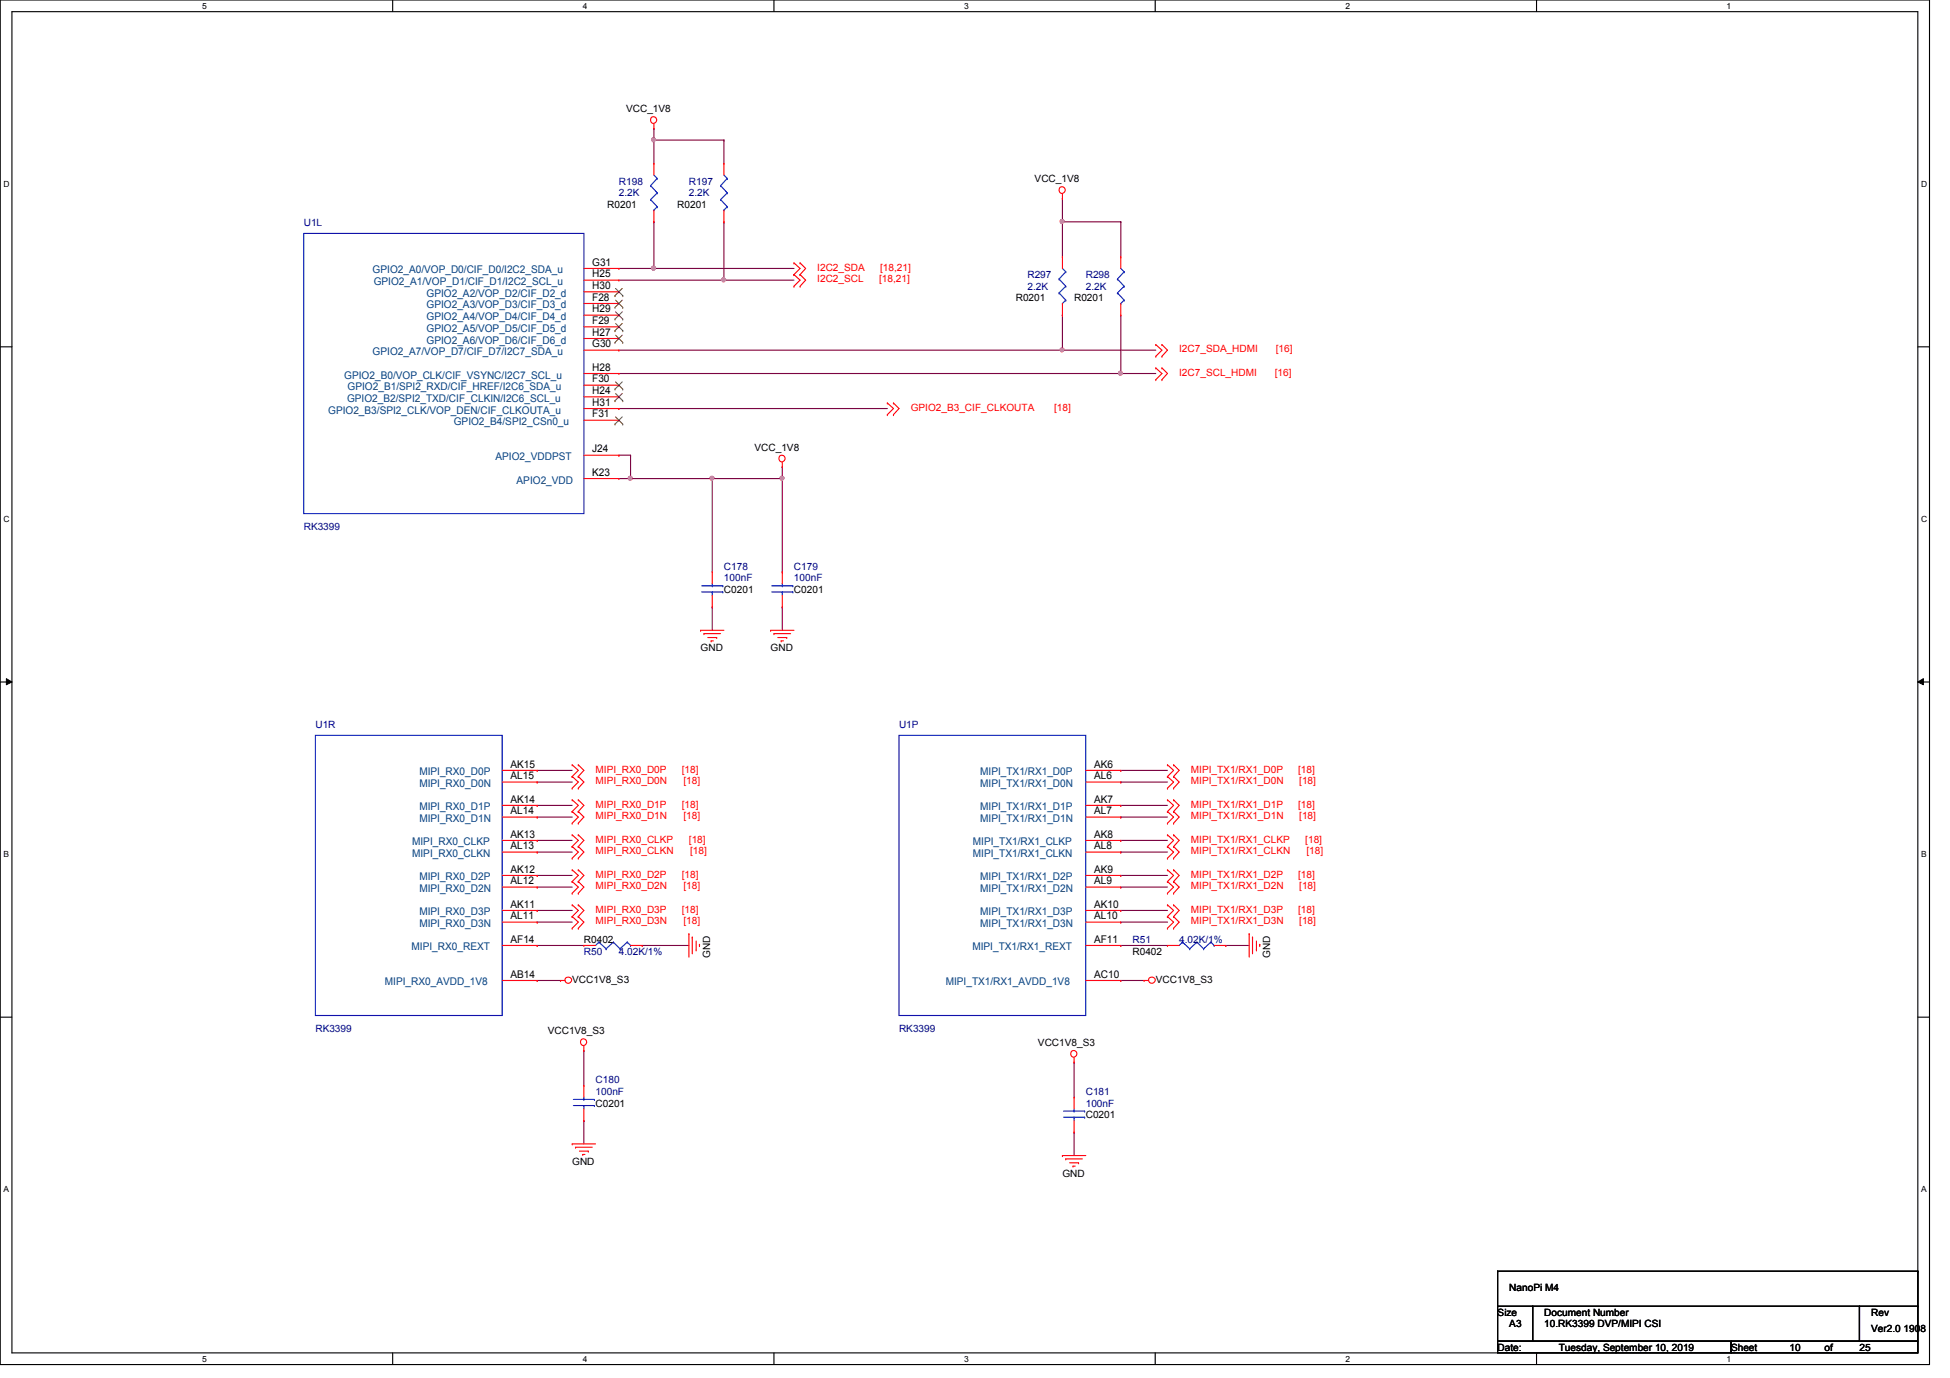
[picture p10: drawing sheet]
<svg xmlns="http://www.w3.org/2000/svg" width="297mm" height="210mm" viewBox="0 0 297 210" stroke-linecap="round" stroke-linejoin="round" font-family="sans-serif">
<path d="M0 0h293.9v207.9h-293.9zM1.8 1.8h290.3v204.3h-290.3z" fill="none" stroke="#000" stroke-width=".17"/>
<g fill="#fff">
<path d="M30.8 .3h.7v1.4h-.7z"/>
<path d="M30.8 206.3h.7v1.5h-.7z"/>
</g>
<path d="M59.8 0v1.8M59.8 206.1v1.8" fill="none" stroke="#000" stroke-width=".17"/>
<g fill="#fff">
<path d="M88.8 .3h.6v1.4h-.6z"/>
<path d="M88.8 206.3h.6v1.5h-.6z"/>
</g>
<path d="M117.9 0v1.8M117.9 206.1v1.8" fill="none" stroke="#000" stroke-width=".17"/>
<g fill="#fff">
<path d="M146.9 .3h.6v1.4h-.6z"/>
<path d="M146.9 206.3h.6v1.5h-.6z"/>
</g>
<path d="M176 0v1.8M176 206.1v1.8" fill="none" stroke="#000" stroke-width=".17"/>
<g fill="#fff">
<path d="M204.9 .3h.7v1.4h-.7z"/>
<path d="M204.9 206.3h.7v1.5h-.7z"/>
</g>
<path d="M234.1 0v1.8M234.1 206.1v1.8" fill="none" stroke="#000" stroke-width=".17"/>
<g fill="#fff">
<path d="M263 .3h.7v1.4h-.7z"/>
<path d="M263 206.3h.7v1.5h-.7z"/>
<path d="M.5 27.3h1v1.4h-1z"/>
<path d="M292.6 27.3h1v1.4h-1z"/>
<path d="M.5 78.3h1v1.5h-1z"/>
<path d="M292.6 78.3h1v1.5h-1z"/>
</g>
<path d="M0 52.8h1.8M292.1 52.8h1.8" fill="none" stroke="#000" stroke-width=".17"/>
<g fill="#fff">
<path d="M.5 129.4h.9v1.4h-.9z"/>
<path d="M292.6 129.4h.9v1.4h-.9z"/>
</g>
<path d="M0 103.9h1.8M292.1 103.9h1.8" fill="none" stroke="#000" stroke-width=".17"/>
<path d="M1 103.4l.8 .5-.8 .4zM292.1 103.9l.9-.5v.9z" fill="#000"/>
<path d="M1 103.4l.8 .5-.8 .4zM292.1 103.9l.9-.5v.9z" fill="none" stroke="#000" stroke-width=".15"/>
<g fill="#fff">
<path d="M.5 180.4h.8v1.5h-.8z"/>
<path d="M292.6 180.4h.8v1.5h-.8z"/>
</g>
<path d="M0 154.9h1.8M292.1 154.9h1.8" fill="none" stroke="#000" stroke-width=".17"/>
<g fill="none" stroke="#800040" stroke-width=".17">
<path d="M94.3 40.9h5.3M94.3 42.7h16M99.6 40.9h.1M110.3 42.7h.1M94.3 62.2h.1M94.3 62.2h40.9M94.3 72.9h1.8M96.1 72.9h.1M108.5 92.5h.1M108.5 92.5v3.5M119.2 92.5h.1M119.2 92.5v3.5"/>
<path d="M81.8 117.3h.1M81.8 119.1h.1M81.8 117.3h5.4M81.8 119.1h5.4M170.7 119.1h.1M170.7 117.3h.1M170.7 117.3h7.1M170.7 119.1h7.1M81.8 138.7h.1M81.8 133.3h.1M81.8 135.1h.1M81.8 128h.1"/>
<path d="M81.8 129.8h.1M81.8 122.7h.1M81.8 124.5h.1M81.8 138.7h5.4M81.8 133.3h5.4M81.8 135.1h5.4M81.8 128h5.4M81.8 129.8h5.4M81.8 122.7h5.4M81.8 124.5h5.4M170.7 124.5h.1M170.7 122.7h.1"/>
<path d="M170.7 138.7h.1M170.7 135.1h.1M170.7 133.3h.1M170.7 129.8h.1M170.7 128h.1M170.7 138.7h7.1M170.7 133.3h7.1M170.7 135.1h7.1M170.7 128h7.1M170.7 129.8h7.1M170.7 122.7h7.1M170.7 124.5h7.1"/>
<path d="M81.8 149.4h.1M81.8 144h.1M81.8 140.5h.1M81.8 149.4h3.6M81.8 144h7.1M81.8 140.5h5.4M97.8 144h.1M97.8 144h7.1M170.7 144h.1M170.7 140.5h.1M170.7 149.4h.1M170.7 149.4h3.6"/>
<path d="M170.7 144h7.1M170.7 140.5h7.1M186.7 144h.1M186.7 144h3.6M88.9 170.7h.1M88.9 160h.1M88.9 160v5.4M88.9 170.7v3.5M163.6 161.8h.1M163.6 172.5h.1M163.6 161.8v5.3M163.6 172.5v3.5"/>
</g>
<circle cx="96" cy="72.8" r=".31" fill="#f0f"/>
<circle cx="96" cy="72.8" r=".31" fill="none" stroke="#f0f" stroke-width=".17"/>
<path d="M108.5 72.9h.1M108.5 72.9v14.2M119.2 71.1h.1M119.2 71.1v1.8h-10.7" fill="none" stroke="#800040" stroke-width=".17"/>
<circle cx="108.4" cy="72.8" r=".31" fill="#f0f"/>
<circle cx="108.4" cy="72.8" r=".31" fill="none" stroke="#f0f" stroke-width=".17"/>
<path d="M99.6 33.8h.1M99.6 21.3h.1M99.6 21.3v3.6M99.6 33.8v7.1M110.3 33.8h.1M110.3 33.8v8.9" fill="none" stroke="#800040" stroke-width=".17"/>
<circle cx="99.6" cy="21.3" r=".31" fill="#f0f"/>
<circle cx="99.6" cy="21.3" r=".31" fill="none" stroke="#f0f" stroke-width=".17"/>
<path d="M99.6 19.6h.1M99.6 19.6v1.7M99.6 21.3h.1M99.6 21.3h10.7M110.3 21.3h.1M110.3 21.3v3.6M110.3 42.7h.1M110.3 42.7h10.6" fill="none" stroke="#800040" stroke-width=".17"/>
<circle cx="110.2" cy="42.6" r=".31" fill="#f0f"/>
<circle cx="110.2" cy="42.6" r=".31" fill="none" stroke="#f0f" stroke-width=".17"/>
<path d="M99.6 40.9h.1M99.6 40.9h21.3" fill="none" stroke="#800040" stroke-width=".17"/>
<circle cx="99.6" cy="40.8" r=".31" fill="#f0f"/>
<circle cx="99.6" cy="40.8" r=".31" fill="none" stroke="#f0f" stroke-width=".17"/>
<path d="M119.2 72.9v14.2M119.2 87.1h.1" fill="none" stroke="#800040" stroke-width=".17"/>
<circle cx="119.1" cy="72.8" r=".31" fill="#f0f"/>
<circle cx="119.1" cy="72.8" r=".31" fill="none" stroke="#f0f" stroke-width=".17"/>
<path d="M94.3 53.3h67.5M161.8 53.3h.1M94.3 69.3h.1M94.3 69.3h1.8M96.1 69.3h.1M96.1 69.3v3.6h12.4M108.5 72.9h.1" fill="none" stroke="#800040" stroke-width=".17"/>
<circle cx="161.8" cy="53.3" r=".31" fill="#f0f"/>
<circle cx="161.8" cy="53.3" r=".31" fill="none" stroke="#f0f" stroke-width=".17"/>
<path d="M94.3 56.9h76.4M170.7 56.9h.1" fill="none" stroke="#800040" stroke-width=".17"/>
<circle cx="170.7" cy="56.8" r=".31" fill="#f0f"/>
<circle cx="170.7" cy="56.8" r=".31" fill="none" stroke="#f0f" stroke-width=".17"/>
<path d="M161.8 33.8h.1M161.8 33.8v5.3M161.8 33.8h8.9M161.8 48h.1M161.8 48v5.3M170.7 48h.1M170.7 56.9h.1M170.7 48v8.9M170.7 56.9h5.4" fill="none" stroke="#800040" stroke-width=".17"/>
<circle cx="161.8" cy="33.7" r=".31" fill="#f0f"/>
<circle cx="161.8" cy="33.7" r=".31" fill="none" stroke="#f0f" stroke-width=".17"/>
<path d="M161.8 30.2h.1M161.8 30.2v3.6M170.7 33.8h.1M170.7 33.8v5.3M161.8 53.3h.1M161.8 53.3h14.3" fill="none" stroke="#800040" stroke-width=".17"/>
<g fill="none" stroke="#f00" stroke-width=".17">
<path d="M99.6 19.6h.1M99.6 18.9v.7M99.6 24.9h.1M99.6 33.8h.1M99.6 24.9v1.8M99.6 32v1.8M110.3 24.9h.1M110.3 33.8h.1M110.3 24.9v1.8M110.3 32v1.8M161.8 30.2h.1M161.8 39.1h.1"/>
<path d="M161.8 29.5v.7M161.8 39.1v1.8M170.7 39.1h.1M170.7 39.1v1.8M88.9 40.9h5.4M88.9 58.7h5.4M88.9 56.9h5.4M88.9 53.3h5.4M88.9 51.6h5.4M88.9 49.8h5.4M88.9 48h5.4M88.9 46.2h5.4"/>
<path d="M88.9 44.4h5.4M88.9 42.7h5.4M94.3 40.9h.1M94.3 58.7h.1M94.3 56.9h.1M94.3 53.3h.1M94.3 51.6h.1M94.3 49.8h.1M94.3 48h.1M94.3 46.2h.1M94.3 44.4h.1M94.3 42.7h.1"/>
<path d="M120.9 41.8h.1M120.9 40h.1M120.9 43.6h.1M120.9 40l1 .9-1 .9M120.9 41.8l1 .9-1 .9M121.9 41.8h.1M121.9 40h.1M121.9 43.6h.1M121.9 40l.8 .9-.8 .9M121.9 41.8l.8 .9-.8 .9M161.8 48h.1M161.8 46.2v1.8"/>
<path d="M170.7 48h.1M170.7 46.2v1.8M176.1 57.8h.1M176.1 56h.1M176.1 54.3h.1M176.1 52.5h.1M176.1 56l.9 .9-.9 .9M176.1 52.5l.9 .8-.9 1M177 57.8h.1M177 56h.1M177 54.3h.1M177 52.5h.1"/>
<path d="M177 56l.8 .9-.8 .9M177 52.5l.8 .8-.8 1M88.9 69.3h5.4M88.9 72.9h5.4M88.9 64h5.4M88.9 62.2h5.4M88.9 60.5h5.4M94.3 69.3h.1M94.3 72.9h.1M94.3 64h.1M94.3 62.2h.1M94.3 60.5h.1"/>
<path d="M119.2 71.1h.1M119.2 70.4v.7M135.2 63.2h.1M135.2 61.4h.1M135.2 61.4l.9 .8-.9 1M136.1 63.2h.1M136.1 61.4h.1M136.1 61.4l.8 .8-.8 1M106.7 96h.1M106.7 96h3.6M107.2 96.5h.1M107.2 96.5h2.6"/>
<path d="M107.8 97.1h1.4M108.3 97.6h.1M108.3 97.6h.4M108.5 87.1h.1M108.5 92.5h.1M108.5 87.1v1.8M108.5 90.7v1.8M109.2 97.1h.1M117.4 96h.1M117.4 96h3.5M117.9 96.5h.1M117.9 96.5h2.5"/>
<path d="M118.5 97.1h1.3M119 97.6h.1M119 97.6h.3M119.2 87.1h.1M119.2 92.5h.1M119.2 87.1v1.8M119.2 90.7v1.8M119.8 97.1h.1M76.5 119.1h5.3M76.5 117.3h5.3M81.8 117.3h.1M81.8 119.1h.1"/>
<path d="M87.2 118.3h.1M87.2 116.5h.1M87.2 116.5l.9 .8-.9 1M87.2 118.3l.9 .8-.9 1M88.1 118.3h.1M88.1 116.5h.1M88.1 116.5l.8 .8-.8 1M88.1 118.3l.8 .8-.8 1M165.4 119.1h5.3M165.4 117.3h5.3M170.7 119.1h.1M170.7 117.3h.1"/>
<path d="M177.8 118.3h.1M177.8 116.5h.1M177.8 116.5l1 .8-1 1M177.8 118.3l1 .8-1 1M178.8 118.3h.1M178.8 116.5h.1M178.8 116.5l.8 .8-.8 1M178.8 118.3l.8 .8-.8 1M76.5 122.7h5.3M76.5 124.5h5.3M76.5 129.8h5.3M76.5 128h5.3"/>
<path d="M76.5 135.1h5.3M76.5 133.3h5.3M76.5 138.7h5.3M81.8 122.7h.1M81.8 124.5h.1M81.8 133.3h.1M81.8 135.1h.1M81.8 138.7h.1M81.8 128h.1M81.8 129.8h.1M87.2 120.1h.1M87.2 123.6h.1"/>
<path d="M87.2 121.8h.1M87.2 125.4h.1M87.2 128.9h.1M87.2 127.2h.1M87.2 130.7h.1M87.2 134.3h.1M87.2 132.5h.1M87.2 136.1h.1M87.2 139.6h.1M87.2 137.8h.1M87.2 121.8l.9 .9-.9 .9M87.2 123.6l.9 .9-.9 .9"/>
<path d="M87.2 127.2l.9 .8-.9 .9M87.2 128.9l.9 .9-.9 .9M87.2 132.5l.9 .8-.9 1M87.2 134.3l.9 .8-.9 1M87.2 137.8l.9 .9-.9 .9M87.2 139.6l.9 .9-.9 .9M88.1 120.1h.1M88.1 123.6h.1M88.1 121.8h.1M88.1 125.4h.1M88.1 128.9h.1M88.1 127.2h.1"/>
<path d="M88.1 130.7h.1M88.1 134.3h.1M88.1 132.5h.1M88.1 136.1h.1M88.1 139.6h.1M88.1 137.8h.1M88.1 121.8l.8 .9-.8 .9M88.1 123.6l.8 .9-.8 .9M88.1 127.2l.8 .8-.8 .9M88.1 128.9l.8 .9-.8 .9M88.1 132.5l.8 .8-.8 1M88.1 134.3l.8 .8-.8 1"/>
<path d="M88.1 137.8l.8 .9-.8 .9M88.1 139.6l.8 .9-.8 .9M165.4 122.7h5.3M165.4 124.5h5.3M165.4 129.8h5.3M165.4 128h5.3M165.4 135.1h5.3M165.4 133.3h5.3M165.4 138.7h5.3M170.7 122.7h.1M170.7 124.5h.1M170.7 129.8h.1"/>
<path d="M170.7 128h.1M170.7 135.1h.1M170.7 133.3h.1M170.7 138.7h.1M177.8 139.6h.1M177.8 137.8h.1M177.8 136.1h.1M177.8 134.3h.1M177.8 132.5h.1M177.8 120.1h.1M177.8 123.6h.1M177.8 121.8h.1"/>
<path d="M177.8 125.4h.1M177.8 128.9h.1M177.8 127.2h.1M177.8 130.7h.1M177.8 139.6l1 .9-1 .9M177.8 137.8l1 .9-1 .9M177.8 134.3l1 .8-1 1M177.8 132.5l1 .8-1 1M177.8 121.8l1 .9-1 .9M177.8 123.6l1 .9-1 .9M177.8 127.2l1 .8-1 .9M177.8 128.9l1 .9-1 .9"/>
<path d="M178.8 139.6h.1M178.8 137.8h.1M178.8 136.1h.1M178.8 134.3h.1M178.8 132.5h.1M178.8 120.1h.1M178.8 123.6h.1M178.8 121.8h.1M178.8 125.4h.1M178.8 128.9h.1M178.8 127.2h.1M178.8 130.7h.1"/>
<path d="M178.8 139.6l.8 .9-.8 .9M178.8 137.8l.8 .9-.8 .9M178.8 134.3l.8 .8-.8 1M178.8 132.5l.8 .8-.8 1M178.8 121.8l.8 .9-.8 .9M178.8 123.6l.8 .9-.8 .9M178.8 127.2l.8 .8-.8 .9M178.8 128.9l.8 .9-.8 .9M76.5 149.4h5.3M76.5 140.5h5.3M76.5 144h5.3M81.8 140.5h.1"/>
<path d="M81.8 144h.1M81.8 149.4h.1M85.4 149.4h.1M85.4 149.4h.7M87.2 141.4h.1M88.1 141.4h.1M88.9 144h.1M88.9 159.3v.7M88.9 144h1.8M96.1 144h1.7M97.8 144h.1M104.9 142.2h.1"/>
<path d="M104.9 142.2v3.6M105.4 142.7h.1M105.4 142.7v2.6M106 144.7h.1M106 143.3v1.4M106.5 143.8h.1M106.5 143.8v.4M165.4 149.4h5.3M165.4 140.5h5.3M165.4 144h5.3M170.7 140.5h.1M170.7 144h.1"/>
<path d="M170.7 149.4h.1M174.3 149.4h.1M174.3 149.4h.7M177.8 141.4h.1M177.8 144h.1M177.8 144h1.8M178.8 141.4h.1M185 144h1.7M186.7 144h.1M190.3 142.2h.1M190.3 142.2v3.6M190.8 142.7h.1"/>
<path d="M190.8 142.7v2.6M191.4 144.7h.1M191.4 143.3v1.4M191.9 143.8h.1M191.9 143.8v.4M87.2 174.2h.1M87.2 174.2h3.5M87.7 174.8h.1M87.7 174.8h2.5M88.3 175.3h1.3M88.8 175.9h.1M88.8 175.9h.3"/>
<path d="M88.9 160h.1M88.9 165.4h.1M88.9 170.7h.1M88.9 165.4v1.7M88.9 168.9v1.8M89.6 175.3h.1M161.8 176h.1M161.8 176h3.6M162.3 176.5h.1M162.3 176.5h2.6M162.9 177.1h1.4M163.4 177.6h.1"/>
<path d="M163.4 177.6h.4M163.6 161.8h.1M163.6 167.1h.1M163.6 172.5h.1M163.6 161.1v.7M163.6 167.1v1.8M163.6 170.7v1.8M164.3 177.1h.1"/>
<circle cx="99.5" cy="18.3" r=".5"/>
<circle cx="161.8" cy="28.9" r=".5"/>
<circle cx="119.1" cy="69.8" r=".5"/>
<circle cx="86.6" cy="149.3" r=".5"/>
<circle cx="88.9" cy="158.7" r=".5"/>
<circle cx="175.5" cy="149.3" r=".5"/>
<circle cx="163.5" cy="160.5" r=".5"/>
</g>
<path d="M228.1 199h5.4v5.3h-5.4zM228.1 193.6h.1M228.1 193.6v5.4M228.1 193.6h64M233.5 199h49.7v5.3h-49.7zM283.2 199h8.9v5.3h-8.9zM292.1 193.6h.1M292.1 199h.1M292.1 193.6v5.4M228.1 204.3h35.6v1.8h-35.6zM263.7 204.3h28.4v1.8h-28.4z" fill="none" stroke="#000" stroke-width=".17"/>
<g fill="none" stroke="#00f" stroke-width=".17">
<path d="M46.3 35.6h42.6v42.6h-42.6zM99.1 28.3h.1M99.1 30.4h.1M99.1 28.3l1 1.1M99.1 30.4l1 1.1M99.6 32h.1M99.6 26.7l.5 .5M100.1 27.2h.1M100.1 29.4h.1M100.1 31.5h.1M100.1 27.2l-1 1.1M100.1 29.4l-1 1"/>
<path d="M100.1 31.5l-.5 .5M109.8 28.3h.1M109.8 30.4h.1M109.8 28.3l1 1.1M109.8 30.4l1 1.1M110.3 32h.1M110.3 26.7l.5 .5M110.8 27.2h.1M110.8 29.4h.1M110.8 31.5h.1M110.8 27.2l-1 1.1M110.8 29.4l-1 1"/>
<path d="M110.8 31.5l-.5 .5M161.3 42.5h.1M161.3 44.6h.1M161.3 42.5l1 1.1M161.3 44.6l1 1.1M161.8 46.2h.1M161.8 40.9l.5 .5M162.3 41.4h.1M162.3 43.6h.1M162.3 45.7h.1M162.3 41.4l-1 1.1M162.3 43.6l-1 1"/>
<path d="M162.3 45.7l-.5 .5M170.2 42.5h.1M170.2 44.6h.1M170.2 42.5l1 1.1M170.2 44.6l1 1.1M170.7 46.2h.1M170.7 40.9l.5 .5M171.2 41.4h.1M171.2 43.6h.1M171.2 45.7h.1M171.2 41.4l-1 1.1M171.2 43.6l-1 1"/>
<path d="M171.2 45.7l-.5 .5M106.9 90.2h3.2M106.9 89.2h3.2M108.5 89.2h.1M108.5 90.2h.1M108.5 88.9v.3M108.5 90.2v.5M110.1 90.2h.1M110.1 89.2h.1M117.6 90.2h3.2M117.6 89.2h3.2M119.2 89.2h.1"/>
<path d="M119.2 90.2h.1M119.2 88.9v.3M119.2 90.2v.5M120.8 90.2h.1M120.8 89.2h.1M48 112h28.5v42.7h-28.5zM136.9 112h28.5v42.7h-28.5zM91.2 143.5h.1M91.2 143.5l-.5 .5M91.2 143.5l1.1 1M92.3 144.5h.1M93.4 143.5h.1"/>
<path d="M93.4 143.5l-1.1 1M93.4 143.5l1 1M94.4 144.5h.1M95.5 143.5h.1M95.5 143.5l-1.1 1M95.5 143.5l.6 .5M96.1 144h.1M180.1 143.5h.1M180.1 143.5l-.5 .5M180.1 143.5l1.1 1M181.2 144.5h.1M182.3 143.5h.1"/>
<path d="M182.3 143.5l-1.1 1M182.3 143.5l1 1M183.3 144.5h.1M184.4 143.5h.1M184.4 143.5l-1.1 1M184.4 143.5l.6 .5M185 144h.1M87.3 168.4h3.2M87.3 167.5h3.2M88.9 167.5h.1M88.9 168.4h.1M88.9 167.1v.4"/>
<path d="M88.9 168.4v.5M90.5 168.4h.1M90.5 167.5h.1M162 170.2h3.2M162 169.2h3.2M163.6 169.2h.1M163.6 170.2h.1M163.6 168.9v.3M163.6 170.2v.5M165.2 170.2h.1M165.2 169.2h.1"/>
</g>
<g fill="none" stroke="#804000" stroke-width=".15">
<path d="M93.7 59.3h.1M93.7 52.2h.1M93.7 50.4h.1M93.7 48.6h.1M93.7 46.8h.1M93.7 45h.1M93.8 59.9l1.1 1.1M93.8 58.2l1.1 1.1M93.8 51.1l1.1 1.1M93.8 49.3l1.1 1.1M93.8 47.5l1.1 1.1M93.8 45.7l1.1 1.1"/>
<path d="M93.8 43.9l1.1 1.1M94.8 59.9l-1.1 1.1M94.8 58.2l-1.1 1.1M94.8 51.1l-1.1 1.1M94.8 49.3l-1.1 1.1M94.8 47.5l-1.1 1.1M94.8 45.7l-1.1 1.1M94.8 43.9l-1.1 1.1M94.9 59.3h.1M94.9 52.2h.1M94.9 50.4h.1M94.9 48.6h.1"/>
<path d="M94.9 46.8h.1M94.9 45h.1M93.7 64.6h.1M93.7 61h.1M93.8 63.5l1.1 1.1M94.8 63.5l-1.1 1.1M94.9 64.6h.1M94.9 61h.1"/>
</g>
<circle cx="96" cy="72.8" r=".31" fill="#f0f"/>
<circle cx="96" cy="72.8" r=".31" fill="none" stroke="#f0f" stroke-width=".17"/>
<circle cx="108.4" cy="72.8" r=".31" fill="#f0f"/>
<circle cx="108.4" cy="72.8" r=".31" fill="none" stroke="#f0f" stroke-width=".17"/>
<circle cx="99.6" cy="21.3" r=".31" fill="#f0f"/>
<circle cx="99.6" cy="21.3" r=".31" fill="none" stroke="#f0f" stroke-width=".17"/>
<circle cx="110.2" cy="42.6" r=".31" fill="#f0f"/>
<circle cx="110.2" cy="42.6" r=".31" fill="none" stroke="#f0f" stroke-width=".17"/>
<circle cx="99.6" cy="40.8" r=".31" fill="#f0f"/>
<circle cx="99.6" cy="40.8" r=".31" fill="none" stroke="#f0f" stroke-width=".17"/>
<circle cx="119.1" cy="72.8" r=".31" fill="#f0f"/>
<circle cx="119.1" cy="72.8" r=".31" fill="none" stroke="#f0f" stroke-width=".17"/>
<circle cx="161.8" cy="53.3" r=".31" fill="#f0f"/>
<circle cx="161.8" cy="53.3" r=".31" fill="none" stroke="#f0f" stroke-width=".17"/>
<circle cx="170.7" cy="56.8" r=".31" fill="#f0f"/>
<circle cx="170.7" cy="56.8" r=".31" fill="none" stroke="#f0f" stroke-width=".17"/>
<circle cx="161.8" cy="33.7" r=".31" fill="#f0f"/>
<circle cx="161.8" cy="33.7" r=".31" fill="none" stroke="#f0f" stroke-width=".17"/>
<g font-size="1.6" fill="#004080">
<text x="56.8" y="41.7">GPIO2_A0/VOP_D0/CIF_D0/I2C2_SDA_u</text>
<text x="56.9" y="43.4">GPIO2_A1/VOP_D1/CIF_D1/I2C2_SCL_u</text>
<text x="65" y="47">GPIO2_A3/VOP_D3/CIF_D3_d</text>
<text x="65" y="45.2">GPIO2_A2/VOP_D2/CIF_D2_d</text>
<text x="65" y="52.3">GPIO2_A6/VOP_D6/CIF_D6_d</text>
<text x="65" y="50.5">GPIO2_A5/VOP_D5/CIF_D5_d</text>
<text x="65" y="48.8">GPIO2_A4/VOP_D4/CIF_D4_d</text>
<text x="52.4" y="57.7">GPIO2_B0/VOP_CLK/CIF_VSYNC/I2C7_SCL_u</text>
<text x="53" y="59.4">GPIO2_B1/SPI2_RXD/CIF_HREF/I2C6_SDA_u</text>
<text x="56.8" y="54.1">GPIO2_A7/VOP_D7/CIF_D7/I2C7_SDA_u</text>
<text x="50" y="63">GPIO2_B3/SPI2_CLK/VOP_DEN/CIF_CLKOUTA_u</text>
<text x="52.9" y="61.2">GPIO2_B2/SPI2_TXD/CIF_CLKIN/I2C6_SCL_u</text>
<text x="69.1" y="64.8">GPIO2_B4/SPI2_CSn0_u</text>
<text x="75.5" y="70.1">APIO2_VDDPST</text>
<text x="78.7" y="73.7">APIO2_VDD</text>
<text x="63.9" y="118.1">MIPI_RX0_D0P</text>
<text x="63.9" y="119.9">MIPI_RX0_D0N</text>
<text x="149.3" y="119.9">MIPI_TX1/RX1_D0N</text>
<text x="149.3" y="118.1">MIPI_TX1/RX1_D0P</text>
<text x="63.9" y="123.4">MIPI_RX0_D1P</text>
<text x="63.9" y="125.2">MIPI_RX0_D1N</text>
<text x="149.3" y="123.4">MIPI_TX1/RX1_D1P</text>
<text x="149.3" y="125.2">MIPI_TX1/RX1_D1N</text>
<text x="62.8" y="128.8">MIPI_RX0_CLKP</text>
<text x="62.8" y="130.6">MIPI_RX0_CLKN</text>
<text x="148.2" y="130.6">MIPI_TX1/RX1_CLKN</text>
<text x="148.2" y="128.8">MIPI_TX1/RX1_CLKP</text>
<text x="63.9" y="134.1">MIPI_RX0_D2P</text>
<text x="63.9" y="135.9">MIPI_RX0_D2N</text>
<text x="149.3" y="135.9">MIPI_TX1/RX1_D2N</text>
<text x="149.3" y="134.1">MIPI_TX1/RX1_D2P</text>
<text x="63.9" y="139.4">MIPI_RX0_D3P</text>
<text x="63.9" y="141.2">MIPI_RX0_D3N</text>
<text x="149.3" y="141.2">MIPI_TX1/RX1_D3N</text>
<text x="149.3" y="139.4">MIPI_TX1/RX1_D3P</text>
<text x="62.7" y="144.8">MIPI_RX0_REXT</text>
<text x="148.1" y="144.8">MIPI_TX1/RX1_REXT</text>
<text x="58.6" y="150.1">MIPI_RX0_AVDD_1V8</text>
<text x="144.1" y="150.1">MIPI_TX1/RX1_AVDD_1V8</text>
</g>
<g font-size="1.6">
<text x="90.2" y="40.5">G31</text>
<text x="90.2" y="47.6">H29</text>
<text x="90.2" y="45.8">F28</text>
<text x="90.2" y="44">H30</text>
<text x="90.2" y="42.2">H25</text>
<text x="90.2" y="52.9">G30</text>
<text x="90.2" y="51.1">H27</text>
<text x="90.2" y="49.4">F29</text>
<text x="90.2" y="58.3">F30</text>
<text x="90.2" y="56.5">H28</text>
<text x="90.2" y="63.6">F31</text>
<text x="90.2" y="61.8">H31</text>
<text x="90.2" y="60">H24</text>
<text x="90.2" y="68.9">J24</text>
<text x="90.2" y="72.5">K23</text>
<text x="77.8" y="116.9">AK15</text>
<text x="77.8" y="118.7">AL15</text>
<text x="166.7" y="118.7">AL6</text>
<text x="166.7" y="116.9">AK6</text>
<text x="77.8" y="122.3">AK14</text>
<text x="77.8" y="124">AL14</text>
<text x="166.7" y="122.3">AK7</text>
<text x="166.7" y="124">AL7</text>
<text x="77.8" y="127.6">AK13</text>
<text x="77.8" y="129.4">AL13</text>
<text x="166.7" y="129.4">AL8</text>
<text x="166.7" y="127.6">AK8</text>
<text x="77.8" y="132.9">AK12</text>
<text x="77.8" y="134.7">AL12</text>
<text x="166.7" y="134.7">AL9</text>
<text x="166.7" y="132.9">AK9</text>
<text x="77.8" y="138.3">AK11</text>
<text x="77.8" y="140">AL11</text>
<text x="77.8" y="143.6">AF14</text>
<text x="166.7" y="140">AL10</text>
<text x="166.7" y="138.3">AK10</text>
<text x="166.7" y="143.6">AF11</text>
<text x="77.8" y="148.9">AB14</text>
<text x="166.7" y="148.9">AC10</text>
</g>
<g font-size="1.5">
<text x="95.4" y="17.1">VCC_1V8</text>
<text x="157.6" y="27.8">VCC_1V8</text>
<text x="92.5" y="31.7">R0201</text>
<text x="103.2" y="31.7">R0201</text>
<text x="154.7" y="45.9">R0201</text>
<text x="163.6" y="45.9">R0201</text>
<text x="114.9" y="68.7">VCC_1V8</text>
<text x="110.3" y="90.3">C0201</text>
<text x="120.9" y="90.3">C0201</text>
<text x="106.7" y="99.2">GND</text>
<text x="117.4" y="99.2">GND</text>
<text x="88.9" y="143.7">R0402</text>
<text x="87.2" y="149.7">VCC1V8_S3</text>
<text x="108.2" y="146" transform="rotate(-90 108.2 146)">GND</text>
<text x="172.5" y="145.5">R0402</text>
<text x="176.1" y="149.7">VCC1V8_S3</text>
<text x="193.5" y="146" transform="rotate(-90 193.5 146)">GND</text>
<text x="83.4" y="157.6">VCC1V8_S3</text>
<text x="158.1" y="159.3">VCC1V8_S3</text>
<text x="90.7" y="168.6">C0201</text>
<text x="165.4" y="170.3">C0201</text>
<text x="87.2" y="177.5">GND</text>
<text x="161.8" y="179.2">GND</text>
<text x="229.9" y="196.7">NanoPi M4</text>
<text x="228.1" y="200.4">Size</text>
<text x="229.9" y="202.2">A3</text>
<text x="235.2" y="200.4">Document Number</text>
<text x="235.2" y="202.2">10.RK3399 DVP/MIPI CSI</text>
<text x="285" y="202.9">Ver2.0 1908</text>
<text x="285" y="200.4">Rev</text>
<text x="228.1" y="205.7">Date:</text>
<text x="237.4" y="205.7">Tuesday, September 10, 2019</text>
<text x="263.7" y="205.7">Sheet</text>
<text x="272.6" y="205.7">10</text>
<text x="277.9" y="205.7">of</text>
<text x="283.2" y="205.7">25</text>
</g>
<g font-size="1.5" fill="#000080">
<text x="94.3" y="28.1">R198</text>
<text x="94.3" y="29.9">2.2K</text>
<text x="104.9" y="28.1">R197</text>
<text x="104.9" y="29.9">2.2K</text>
<text x="46.3" y="34.4">U1L</text>
<text x="156.5" y="42.3">R297</text>
<text x="156.5" y="44.1">2.2K</text>
<text x="165.4" y="42.3">R298</text>
<text x="165.4" y="44.1">2.2K</text>
<text x="46.3" y="80.8">RK3399</text>
<text x="110.3" y="86.8">C178</text>
<text x="110.3" y="88.6">100nF</text>
<text x="120.9" y="86.8">C179</text>
<text x="120.9" y="88.6">100nF</text>
<text x="48" y="110.8">U1R</text>
<text x="136.9" y="110.8">U1P</text>
<text x="172.5" y="143.7">R51</text>
<text x="179.6" y="143.7">4.02K/1%</text>
<text x="88.9" y="145.5">R50</text>
<text x="94.3" y="145.5">4.02K/1%</text>
<text x="48" y="157.2">RK3399</text>
<text x="136.9" y="157.2">RK3399</text>
<text x="90.7" y="165">C180</text>
<text x="90.7" y="166.8">100nF</text>
<text x="165.4" y="166.8">C181</text>
<text x="165.4" y="168.6">100nF</text>
</g>
<g font-size="1.5" fill="#f00">
<text x="124.5" y="41.2">I2C2_SDA</text>
<text x="134.1" y="41.2">[18,21]</text>
<text x="124.5" y="43">I2C2_SCL</text>
<text x="133.9" y="43">[18,21]</text>
<text x="179.6" y="53.7">I2C7_SDA_HDMI</text>
<text x="194.3" y="53.7">[16]</text>
<text x="179.6" y="57.2">I2C7_SCL_HDMI</text>
<text x="194.2" y="57.2">[16]</text>
<text x="138.7" y="62.6">GPIO2_B3_CIF_CLKOUTA</text>
<text x="160.6" y="62.6">[18]</text>
<text x="90.7" y="117.7">MIPI_RX0_D0P</text>
<text x="90.7" y="119.5">MIPI_RX0_D0N</text>
<text x="103.8" y="117.7">[18]</text>
<text x="104.1" y="119.5">[18]</text>
<text x="181.4" y="117.7">MIPI_TX1/RX1_D0P</text>
<text x="181.4" y="119.5">MIPI_TX1/RX1_D0N</text>
<text x="197.7" y="117.7">[18]</text>
<text x="197.9" y="119.5">[18]</text>
<text x="90.7" y="123">MIPI_RX0_D1P</text>
<text x="90.7" y="124.8">MIPI_RX0_D1N</text>
<text x="103.8" y="123">[18]</text>
<text x="104.1" y="124.8">[18]</text>
<text x="181.4" y="123">MIPI_TX1/RX1_D1P</text>
<text x="181.4" y="124.8">MIPI_TX1/RX1_D1N</text>
<text x="197.7" y="123">[18]</text>
<text x="197.9" y="124.8">[18]</text>
<text x="90.7" y="128.4">MIPI_RX0_CLKP</text>
<text x="90.7" y="130.1">MIPI_RX0_CLKN</text>
<text x="104.9" y="128.4">[18]</text>
<text x="105.1" y="130.1">[18]</text>
<text x="181.4" y="128.4">MIPI_TX1/RX1_CLKP</text>
<text x="181.4" y="130.1">MIPI_TX1/RX1_CLKN</text>
<text x="198.8" y="128.4">[18]</text>
<text x="199" y="130.1">[18]</text>
<text x="90.7" y="133.7">MIPI_RX0_D2P</text>
<text x="90.7" y="135.5">MIPI_RX0_D2N</text>
<text x="103.8" y="133.7">[18]</text>
<text x="104.1" y="135.5">[18]</text>
<text x="181.4" y="135.5">MIPI_TX1/RX1_D2N</text>
<text x="181.4" y="133.7">MIPI_TX1/RX1_D2P</text>
<text x="197.7" y="133.7">[18]</text>
<text x="197.9" y="135.5">[18]</text>
<text x="90.7" y="139">MIPI_RX0_D3P</text>
<text x="90.7" y="140.8">MIPI_RX0_D3N</text>
<text x="103.8" y="139">[18]</text>
<text x="104.1" y="140.8">[18]</text>
<text x="181.4" y="140.8">MIPI_TX1/RX1_D3N</text>
<text x="181.4" y="139">MIPI_TX1/RX1_D3P</text>
<text x="197.7" y="139">[18]</text>
<text x="197.9" y="140.8">[18]</text>
</g>
<g font-size="1.3">
<text x="30.8" y="1.4">5</text>
<text x="88.8" y="1.4">4</text>
<text x="146.9" y="1.4">3</text>
<text x="204.9" y="1.4">2</text>
<text x="263" y="1.4">1</text>
<text x=".5" y="28.4">D</text>
<text x="292.6" y="28.4">D</text>
<text x=".5" y="79.5">C</text>
<text x="292.6" y="79.5">C</text>
<text x=".5" y="130.6">B</text>
<text x="292.6" y="130.6">B</text>
<text x=".5" y="181.6">A</text>
<text x="292.6" y="181.6">A</text>
<text x="30.8" y="207.5">5</text>
<text x="88.8" y="207.5">4</text>
<text x="146.9" y="207.5">3</text>
<text x="204.9" y="207.5">2</text>
<text x="263" y="207.5">1</text>
</g>
</svg>
